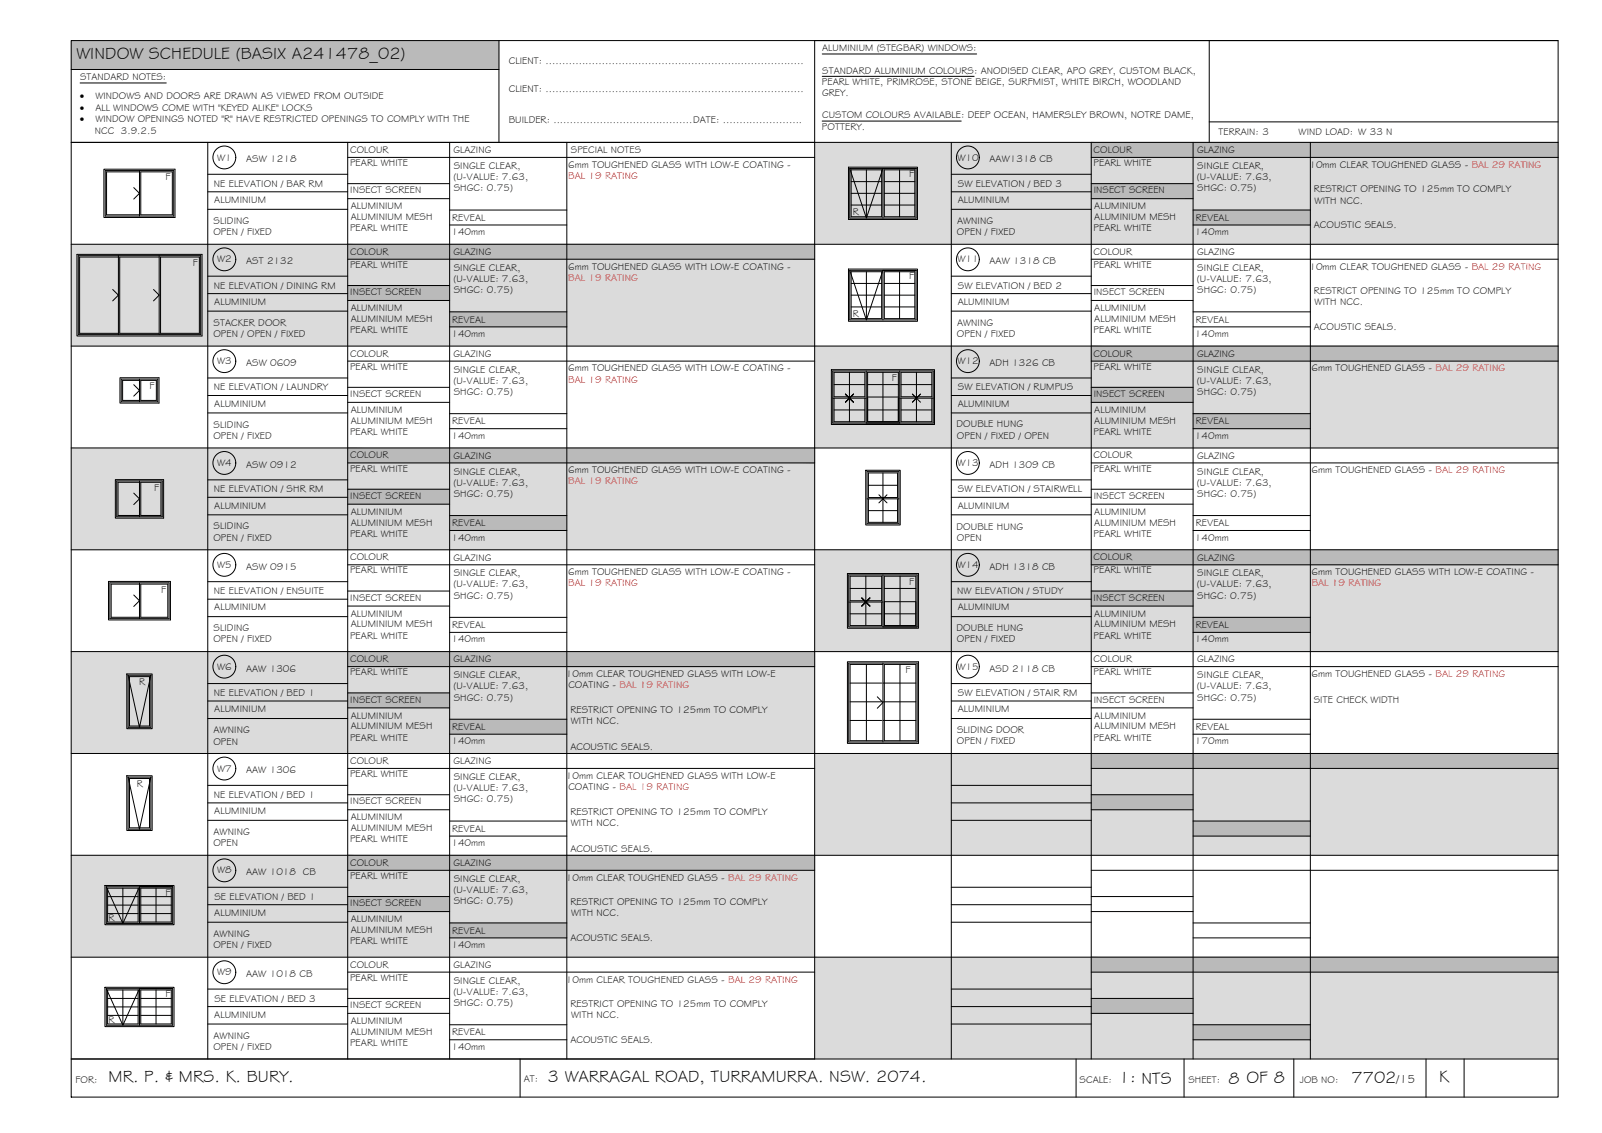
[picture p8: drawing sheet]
<svg xmlns="http://www.w3.org/2000/svg" width="420mm" height="297mm" viewBox="0 0 420 297" stroke-linecap="round" stroke-linejoin="round" font-family="sans-serif">
<!-- layer: WINDOW SCHEDULE HATCH -->
<g fill="#dbdbdb" stroke="#dbdbdb" stroke-width=".26">
<path d="M213.7 37.3l195 26.7v-26.7zM213.7 37.3l195 26.7h-195z"/>
<path d="M18.7 64l195 26.7v-26.7zM18.7 64l195 26.7h-195z"/>
<path d="M213.7 90.7l195 26.7v-26.7zM213.7 90.7l195 26.7h-195z"/>
<path d="M18.7 117.4l195 26.7v-26.7zM18.7 117.4l195 26.7h-195z"/>
<path d="M213.7 144.1l195 26.7v-26.7zM213.7 144.1l195 26.7h-195z"/>
<path d="M18.7 170.8l195 26.7v-26.7zM18.7 170.8l195 26.7h-195z"/>
<path d="M213.7 197.5l195 26.7v-26.7zM213.7 197.5l195 26.7h-195z"/>
<path d="M18.7 224.2l195 26.7v-26.7zM18.7 224.2l195 26.7h-195z"/>
<path d="M213.7 250.9l195 26.7v-26.7zM213.7 250.9l195 26.7h-195z"/>
</g>
<g fill="#bababa" stroke="#bababa" stroke-width=".26">
<path d="M18.7 10.6l112.2 7.6v-7.6zM18.7 10.6l112.2 7.6h-112.2z"/>
<path d="M286.2 37.3l122.5 4v-4zM286.2 37.3l122.5 4h-122.5z"/>
<path d="M286.2 48.1l26.7 4v-4zM286.2 48.1l26.7 4h-26.7z"/>
<path d="M312.9 55.1l30.8 3.9v-3.9zM312.9 55.1l30.8 3.9h-30.8z"/>
<path d="M91.2 64l122.5 4v-4zM91.2 64l122.5 4h-122.5z"/>
<path d="M91.2 74.9l26.7 3.9v-3.9zM91.2 74.9l26.7 3.9h-26.7z"/>
<path d="M117.9 81.8l30.8 3.9v-3.9zM117.9 81.8l30.8 3.9h-30.8z"/>
<path d="M286.2 90.7l122.5 4v-4zM286.2 90.7l122.5 4h-122.5z"/>
<path d="M286.2 101.6l26.7 3.9v-3.9zM286.2 101.6l26.7 3.9h-26.7z"/>
<path d="M312.9 108.5l30.8 3.9v-3.9zM312.9 108.5l30.8 3.9h-30.8z"/>
<path d="M91.2 117.4l122.5 4v-4zM91.2 117.4l122.5 4h-122.5z"/>
<path d="M91.2 128.3l26.7 3.9v-3.9zM91.2 128.3l26.7 3.9h-26.7z"/>
<path d="M117.9 135.2l30.8 3.9v-3.9zM117.9 135.2l30.8 3.9h-30.8z"/>
<path d="M286.2 144.1l122.5 4v-4zM286.2 144.1l122.5 4h-122.5z"/>
<path d="M286.2 155l26.7 3.9v-3.9zM286.2 155l26.7 3.9h-26.7z"/>
<path d="M312.9 161.9l30.8 3.9v-3.9zM312.9 161.9l30.8 3.9h-30.8z"/>
<path d="M91.2 170.8l122.5 4v-4zM91.2 170.8l122.5 4h-122.5z"/>
<path d="M91.2 181.6l26.7 4v-4zM91.2 181.6l26.7 4h-26.7z"/>
<path d="M117.9 188.6l30.8 3.9v-3.9zM117.9 188.6l30.8 3.9h-30.8z"/>
<path d="M286.2 197.5l122.5 4v-4zM286.2 197.5l122.5 4h-122.5z"/>
<path d="M286.2 208.4l26.7 3.9v-3.9zM286.2 208.4l26.7 3.9h-26.7z"/>
<path d="M312.9 215.3l30.8 3.9v-3.9zM312.9 215.3l30.8 3.9h-30.8z"/>
<path d="M91.2 224.2l122.5 4v-4zM91.2 224.2l122.5 4h-122.5z"/>
<path d="M91.2 235l26.7 4v-4zM91.2 235l26.7 4h-26.7z"/>
<path d="M117.9 242l30.8 3.9v-3.9zM117.9 242l30.8 3.9h-30.8z"/>
<path d="M286.2 250.9l122.5 4v-4zM286.2 250.9l122.5 4h-122.5z"/>
<path d="M286.2 261.8l26.7 3.9v-3.9zM286.2 261.8l26.7 3.9h-26.7z"/>
<path d="M312.9 268.7l30.8 3.9v-3.9zM312.9 268.7l30.8 3.9h-30.8z"/>
</g>
<!-- layer: BORDER -->
<g fill="none" stroke="#000" stroke-width=".26">
<path d="M18.7 10.6h390v277h-390zM18.7 18.2h112.2M130.9 10.6v26.7M317.1 10.6v26.7M408.7 10.6h-195v267M18.7 37.3h390M54.5 37.3v240.3M91.2 37.3v240.3M117.9 37.3v240.3M148.7 37.3v240.3M249.5 37.3v240.3M286.2 37.3v240.3"/>
<path d="M312.9 37.3v240.3M317.1 32h91.6M343.7 37.3v240.3M54.5 45.7h36.7M54.5 50.3h36.7M54.5 54.9h36.7M91.2 41.3h122.5M91.2 48.1h26.7M91.2 52.1h26.7M117.9 55.1h30.8M117.9 59h30.8M249.5 45.7h36.7"/>
<path d="M249.5 50.3h36.7M249.5 54.9h36.7M286.2 41.3h122.5M286.2 48.1h26.7M286.2 52.1h26.7M312.9 55.1h30.8M312.9 59h30.8M18.7 64h390M54.5 72.4h36.7M54.5 77h36.7M91.2 68h122.5M91.2 74.9h26.7"/>
<path d="M91.2 78.8h26.7M249.5 72.4h36.7M249.5 77h36.7M286.2 68h122.5M286.2 74.9h26.7M286.2 78.8h26.7M18.7 90.7h390M54.5 81.6h36.7M54.5 99.1h36.7M91.2 94.7h122.5M117.9 81.8h30.8M117.9 85.7h30.8"/>
<path d="M249.5 81.6h36.7M249.5 99.1h36.7M286.2 94.7h122.5M312.9 81.8h30.8M312.9 85.7h30.8M18.7 117.4h390M54.5 103.7h36.7M54.5 108.3h36.7M91.2 101.6h26.7M91.2 105.5h26.7M117.9 108.5h30.8M117.9 112.4h30.8"/>
<path d="M249.5 103.7h36.7M249.5 108.3h36.7M286.2 101.6h26.7M286.2 105.5h26.7M312.9 108.5h30.8M312.9 112.4h30.8M54.5 125.8h36.7M54.5 130.4h36.7M54.5 135h36.7M91.2 121.4h122.5M91.2 128.3h26.7M91.2 132.2h26.7"/>
<path d="M117.9 135.2h30.8M117.9 139.1h30.8M249.5 125.8h36.7M249.5 130.4h36.7M249.5 135h36.7M286.2 121.4h122.5M286.2 128.3h26.7M286.2 132.2h26.7M312.9 135.2h30.8M312.9 139.1h30.8M18.7 144.1h390M54.5 152.5h36.7"/>
<path d="M54.5 157.1h36.7M91.2 148.1h122.5M91.2 155h26.7M91.2 158.9h26.7M249.5 152.5h36.7M249.5 157.1h36.7M286.2 148.1h122.5M286.2 155h26.7M286.2 158.9h26.7M18.7 170.8h390M54.5 161.7h36.7M54.5 179.2h36.7"/>
<path d="M91.2 174.8h122.5M117.9 161.9h30.8M117.9 165.8h30.8M249.5 161.7h36.7M249.5 179.2h36.7M286.2 174.8h122.5M312.9 161.9h30.8M312.9 165.8h30.8M18.7 197.5h390M54.5 183.8h36.7M54.5 188.4h36.7M91.2 181.7h26.7"/>
<path d="M91.2 185.6h26.7M117.9 188.6h30.8M117.9 192.5h30.8M249.5 183.8h36.7M249.5 188.4h36.7M286.2 181.7h26.7M286.2 185.6h26.7M312.9 188.6h30.8M312.9 192.5h30.8M54.5 205.9h36.7M54.5 210.5h36.7M54.5 215.1h36.7"/>
<path d="M91.2 201.5h122.5M91.2 208.4h26.7M91.2 212.3h26.7M117.9 215.3h30.8M117.9 219.2h30.8M249.5 205.9h36.7M249.5 210.5h36.7M249.5 215.1h36.7M286.2 201.5h122.5M286.2 208.4h26.7M286.2 212.3h26.7M312.9 215.3h30.8"/>
<path d="M312.9 219.2h30.8M18.7 224.2h390M54.5 232.6h36.7M54.5 237.2h36.7M91.2 228.2h122.5M91.2 235h26.7M91.2 239h26.7M249.5 232.6h36.7M249.5 237.2h36.7M286.2 228.2h122.5M286.2 235h26.7M286.2 239h26.7"/>
<path d="M18.7 250.9h390M54.5 241.8h36.7M54.5 259.3h36.7M91.2 254.9h122.5M117.9 242h30.8M117.9 245.9h30.8M249.5 241.8h36.7M249.5 259.3h36.7M286.2 254.9h122.5M312.9 242h30.8M312.9 245.9h30.8M18.7 277.6h390"/>
<path d="M54.5 263.9h36.7M54.5 268.5h36.7M91.2 261.8h26.7M91.2 265.7h26.7M117.9 268.7h30.8M117.9 272.6h30.8M136.4 277.6v10M249.5 263.9h36.7M249.5 268.5h36.7M282.2 277.6v10M286.2 261.8h26.7M286.2 265.7h26.7"/>
<path d="M310.5 277.6v10M312.9 268.7h30.8M312.9 272.6h30.8M339.3 277.6v10M374 277.6v10M384 277.6v10"/>
</g>
<!-- layer: TEXT -->
<path d="M215.7 14.2h40.4M21 21.8h22.6M215.6 31.7h36.5M215.7 20h39.8" fill="none" stroke="#000" stroke-width=".26"/>
<!-- layer: WINDOWS -->
<g fill="none" stroke="#000" stroke-width=".26">
<path d="M27.6 44.7h18v12h-18zM35.1 49.2l1.5 1.5-1.5 1.5M36.6 45.1h-8.7v11.2h8.7M36.6 44.7v12M36.9 45.1h8.3v11.2h-8.3zM222.9 44.2h17.4h-8.7M222.9 44.2l4.3 13 4.4-13M222.9 44.2v13h17.4v-13M223.2 50.7h8M223.2 53.8h8M223.2 47.6h8M223.2 44.5h8v12.3h-8z"/>
<path d="M227.2 44.5v12.3M231.6 44.2v13M231.9 44.5h8v12.3h-8zM231.9 50.7h8M231.9 53.8h8M231.9 47.6h8M235.9 44.5v12.3M20.5 67h32.1v20.7h-32.1zM29.6 75.9l1.5 1.5-1.5 1.5M31.1 67.4h-10.2v20h10.2M31.1 67v20.7M40.3 75.9l1.4 1.5-1.4 1.5"/>
<path d="M41.7 67.4h-10.3v20h10.3M41.7 67v20.7M42.1 67.4h10.2v20h-10.2zM222.9 70.9h17.4h-8.7M222.9 70.9l4.3 13 4.4-13M222.9 70.9v13h17.4v-13M223.2 71.2h8v12.3h-8zM223.2 77.4h8M223.2 74.3h8M227.2 71.2v12.3M231.6 70.9v13M231.9 71.2h8v12.3h-8z"/>
<path d="M231.9 77.4h8M231.9 74.3h8M235.9 71.2v12.3M31.8 99.4h9.6v5.9h-9.6zM36.6 99.4v5.9M36.6 99.7h-4.4v5.3h4.4M36.9 99.7h4.1v5.3h-4.1zM218.4 97.3h26.4v13.6h-26.4zM218.7 97.6h8.1v6.4h-8.1zM222.8 97.6v6.4M223.2 80.5h8M227.2 97.3v13.6"/>
<path d="M227.5 97.6h8.1v13h-8.1zM231.6 97.6v13M231.9 80.5h8M236 97.3v13.6M236.3 97.6h8.1v6.4h-8.1zM240.4 97.6v6.4M35.1 100.9l1.5 1.5-1.5 1.5M218.4 104.4h8.8M218.7 104.4v6.2h8.1v-6.2M218.7 100.8h8.1M218.7 107.5h8.1M221.7 103.3l2.1 2.1"/>
<path d="M222.8 104.4v6.2M223.8 103.3l-2.1 2.1M227.5 104.4v6.2h8.1v-6.2M227.5 100.8h8.1M227.5 107.5h8.1M227.5 104.1h8.1M236 104.4h8.8M236.3 104.4v6.2h8.1v-6.2M236.3 100.8h8.1M236.3 107.5h8.1M239.3 103.3l2.1 2.1M240.4 104.4v6.2"/>
<path d="M241.4 103.3l-2.1 2.1M30.6 126.1h12v9.4h-12zM35.1 129.3l1.5 1.5-1.5 1.5M36.6 126.1v9.4M36.6 126.4h-5.6v8.7h5.6M36.9 126.4h5.3v8.7h-5.3zM227.4 123.6h8.4v13.7h-8.4zM227.4 130.8h8.4M227.8 124h7.6v6.4h-7.6zM227.8 130.8v6.1h7.6v-6.1M227.8 133.9h7.6M227.8 127.2h7.6"/>
<path d="M230.5 129.7l1.1 1.1 1-1.1M230.5 131.8l1.1-1 1 1M231.6 124v6.4M231.6 130.8v6.1M28.8 152.8h15.6v9.4h-15.6zM35.1 156l1.5 1.5-1.5 1.5M36.6 152.8v9.4M36.6 153.1h-7.4v8.7h7.4M36.9 153.1h7.1v8.7h-7.1zM222.6 150.7h17.9v13.7h-17.9zM222.6 157.8h9M223 157.8v6.2h8.2v-6.2"/>
<path d="M223 151.1h8.2v6.4h-8.2zM223 154.3h8.2M226 156.8l2.1 2.1M227.1 151.1v6.4M227.1 157.8v6.2M228.1 156.8l-2.1 2.1 2.1-2.1M228.1 156.8l-2.1 2.1M231.6 150.7v13.7h8.9M231.9 157.8v6.2v-12.9h8.3v12.9h-8.3h8.3v-6.2M231.9 154.3h8.3M231.9 157.7h8.3M236.1 151.1v12.9"/>
<path d="M33.6 177l3 13.7 3-13.7M33.6 177h6M33.6 177v13.7h6v-13.7M34 177.4h5.2v12.9h-5.2zM222.6 173.8h17.9v20.7h-17.9zM223 160.9h8.2M223 179.1h8.2M227.2 174.2v20M231.6 174.2h-8.6v20h8.6M231.6 173.8v20.7M231.6 179.1h8.6M231.9 174.2h8.3v20h-8.3z"/>
<path d="M231.9 160.9h8.3M236 174.2v20M223 184h8.2M223 188.9h8.2M230.1 182.7l1.5 1.5-1.5 1.5M231.6 184h8.6M231.6 188.9h8.6M33.6 203.7l3 13.7 3-13.7M33.6 203.7v13.7h6v-13.7M33.6 203.7h6M34 204.1h5.2v12.9h-5.2zM27.9 232.5h17.4h-8.7"/>
<path d="M27.9 232.5l4.3 9.6 4.4-9.6M27.9 232.5v9.6h17.4v-9.6M28.2 232.8h8v8.9h-8zM28.2 237.3h8M28.2 239.5h8M28.2 235.1h8M32.2 232.8v8.9M36.6 232.5v9.6M36.9 232.8h8v8.9h-8zM36.9 237.3h8M36.9 239.5h8M36.9 235.1h8"/>
<path d="M40.9 232.8v8.9M27.9 259.2h17.4h-8.7M27.9 259.2l4.3 9.6 4.4-9.6M27.9 259.2v9.6h17.4v-9.6M28.2 259.5h8v8.9h-8zM32.2 259.5v8.9M36.6 259.2v9.6M36.9 259.5h8v8.9h-8zM40.9 259.5v8.9M28.2 264h8M28.2 266.2h8M28.2 261.8h8"/>
<path d="M36.9 264h8M36.9 266.2h8M36.9 261.8h8"/>
<circle cx="58.8" cy="41.3" r="3"/>
<circle cx="253.8" cy="41.3" r="3"/>
<circle cx="58.8" cy="68" r="3"/>
<circle cx="253.8" cy="68" r="3"/>
<circle cx="58.8" cy="94.7" r="3"/>
<circle cx="253.8" cy="94.7" r="3"/>
<circle cx="58.8" cy="121.4" r="3"/>
<circle cx="253.8" cy="121.4" r="3"/>
<circle cx="58.8" cy="148.1" r="3"/>
<circle cx="253.8" cy="148.1" r="3"/>
<circle cx="58.8" cy="174.8" r="3"/>
<circle cx="253.8" cy="174.8" r="3"/>
<circle cx="58.8" cy="201.5" r="3"/>
<circle cx="58.8" cy="228.2" r="3"/>
<circle cx="58.8" cy="254.9" r="3"/>
</g>
<!-- layer: NEWWORK -->
<g fill="none" stroke="#000" stroke-width=".26">
<path d="M27.2 44.4h18.7v12.6h-18.7zM222.5 43.8h18.1v13.7h-18.1zM20.2 66.7h32.8v21.4h-32.8zM222.5 70.5h18.1v13.7h-18.1zM31.5 99h10.2v6.7h-10.2zM218 96.9h27.1v14.4h-27.1zM218 111.3h27.1M30.3 125.7h12.6v10.1h-12.6zM227.1 123.3h9v14.3h-9zM28.5 152.4h16.2v10.1h-16.2zM222.3 150.4h18.6v14.3h-18.6zM33.3 176.7h6.6v14.3h-6.6z"/>
<path d="M222.3 173.5h18.6v21.4h-18.6zM33.3 203.4h6.6v14.3h-6.6zM27.5 232.1h18.1v10.3h-18.1zM27.5 258.8h18.1v10.3h-18.1z"/>
</g>
<g font-size="4.5">
<text x="20" y="15.6">WINDOW SCHEDULE (BASIX A241478_02)</text>
<text x="28.5" y="283.7">MR. P. &amp; MRS. K. BURY.</text>
<text x="143.7" y="283.7">3 WARRAGAL ROAD, TURRAMURRA. NSW. 2074.</text>
<text x="293.4" y="284">1: NTS</text>
<text x="322.2" y="284.2">8 OF 8</text>
<text x="354.5" y="283.9">7702</text>
<text x="377.5" y="283.8">K</text>
</g>
<text font-size="3.2" x="366.3" y="283.9">/15</text>
<g font-size="2.6">
<text x="133.4" y="16.9">CLIENT: ..............................................................................</text>
<text x="215.7" y="13.5">ALUMINIUM (STEGBAR) WINDOWS:</text>
<text x="21" y="21.1">STANDARD NOTES:</text>
<text x="215.6" y="22.2">PEARL WHITE, PRIMROSE, STONE BEIGE, SURFMIST, WHITE BIRCH, WOODLAND</text>
<text x="215.7" y="19.3">STANDARD ALUMINIUM COLOURS: ANODISED CLEAR, APO GREY, CUSTOM BLACK,</text>
<text x="21" y="26.1">·</text>
<text x="21" y="29.1">·</text>
<text x="25" y="29.1">ALL WINDOWS COME WITH &quot;KEYED ALIKE&quot; LOCKS</text>
<text x="25" y="26.1">WINDOWS AND DOORS ARE DRAWN AS VIEWED FROM OUTSIDE</text>
<text x="133.4" y="24">CLIENT: ..............................................................................</text>
<text x="215.6" y="25.2">GREY.</text>
<text x="21" y="32.1">·</text>
<text x="24.9" y="35.1">NCC 3.9.2.5</text>
<text x="25" y="32.1">WINDOW OPENINGS NOTED &quot;R&quot; HAVE RESTRICTED OPENINGS TO COMPLY WITH THE</text>
<text x="133.4" y="32.3">BUILDER: ..........................................DATE: ........................</text>
<text x="215.6" y="34">POTTERY.</text>
<text x="215.6" y="31">CUSTOM COLOURS AVAILABLE: DEEP OCEAN, HAMERSLEY BROWN, NOTRE DAME,</text>
<text x="319.6" y="35.4">TERRAIN: 3</text>
<text x="340.6" y="35.4">WIND LOAD: W 33 N</text>
<text x="91.8" y="40.1">COLOUR</text>
<text x="119" y="40.1">GLAZING</text>
<text x="149.7" y="40.1">SPECIAL NOTES</text>
<text x="286.8" y="40.1">COLOUR</text>
<text x="314" y="40.1">GLAZING</text>
<text x="43.4" y="47.3">F</text>
<text x="57" y="42.1">W1</text>
<text x="64.5" y="42.6">ASW 1218</text>
<text x="91.8" y="43.5">PEARL WHITE</text>
<text x="118.9" y="47.2">(U-VALUE: 7.63,</text>
<text x="119" y="44.3">SINGLE CLEAR,</text>
<text x="149" y="44">6mm TOUGHENED GLASS WITH LOW-E COATING -</text>
<text x="238.4" y="46.5">F</text>
<text x="251.1" y="42.1">W10</text>
<text x="259.5" y="42.6">AAW1318 CB</text>
<text x="286.8" y="43.5">PEARL WHITE</text>
<text x="313.9" y="47.2">(U-VALUE: 7.63,</text>
<text x="314" y="44.3">SINGLE CLEAR,</text>
<text x="343.4" y="44">10mm CLEAR TOUGHENED GLASS - BAL 29 RATING</text>
<text x="56.1" y="49">NE ELEVATION / BAR RM</text>
<text x="56.2" y="53.2">ALUMINIUM</text>
<text x="91.8" y="50.7">INSECT SCREEN</text>
<text x="119" y="50.2">SHGC: 0.75)</text>
<text x="251.2" y="49">SW ELEVATION / BED 3</text>
<text x="251.2" y="53.2">ALUMINIUM</text>
<text x="286.9" y="50.7">INSECT SCREEN</text>
<text x="314" y="50.2">SHGC: 0.75)</text>
<text x="344.6" y="50.4">RESTRICT OPENING TO 125mm TO COMPLY</text>
<text x="344.8" y="53.4">WITH NCC.</text>
<text x="56" y="58.7">SLIDING</text>
<text x="92" y="54.9">ALUMINIUM</text>
<text x="92" y="57.7">ALUMINIUM MESH</text>
<text x="118.6" y="57.9">REVEAL</text>
<text x="223.7" y="56.3">R</text>
<text x="251" y="58.7">AWNING</text>
<text x="287" y="54.9">ALUMINIUM</text>
<text x="287" y="57.7">ALUMINIUM MESH</text>
<text x="313.6" y="57.9">REVEAL</text>
<text x="344.6" y="59.9">ACOUSTIC SEALS.</text>
<text x="56" y="61.6">OPEN / FIXED</text>
<text x="91.8" y="60.7">PEARL WHITE</text>
<text x="118.4" y="61.7">140mm</text>
<text x="251" y="61.6">OPEN / FIXED</text>
<text x="286.8" y="60.7">PEARL WHITE</text>
<text x="313.4" y="61.7">140mm</text>
<text x="50.5" y="69.6">F</text>
<text x="57" y="68.8">W2</text>
<text x="64.5" y="69.3">AST 2132</text>
<text x="91.8" y="70.2">PEARL WHITE</text>
<text x="91.8" y="66.8">COLOUR</text>
<text x="119" y="66.9">GLAZING</text>
<text x="119" y="71">SINGLE CLEAR,</text>
<text x="149" y="70.7">6mm TOUGHENED GLASS WITH LOW-E COATING -</text>
<text x="251.1" y="68.8">W11</text>
<text x="259.5" y="69.3">AAW 1318 CB</text>
<text x="286.8" y="70.2">PEARL WHITE</text>
<text x="286.8" y="66.8">COLOUR</text>
<text x="314" y="66.9">GLAZING</text>
<text x="314" y="71">SINGLE CLEAR,</text>
<text x="343.4" y="70.7">10mm CLEAR TOUGHENED GLASS - BAL 29 RATING</text>
<text x="56.1" y="75.7">NE ELEVATION / DINING RM</text>
<text x="91.8" y="77.4">INSECT SCREEN</text>
<text x="118.9" y="73.9">(U-VALUE: 7.63,</text>
<text x="119" y="76.9">SHGC: 0.75)</text>
<text x="238.4" y="73.2">F</text>
<text x="251.2" y="75.7">SW ELEVATION / BED 2</text>
<text x="286.9" y="77.4">INSECT SCREEN</text>
<text x="313.9" y="73.9">(U-VALUE: 7.63,</text>
<text x="314" y="76.9">SHGC: 0.75)</text>
<text x="344.6" y="77.1">RESTRICT OPENING TO 125mm TO COMPLY</text>
<text x="56.2" y="79.9">ALUMINIUM</text>
<text x="92" y="81.6">ALUMINIUM</text>
<text x="223.7" y="83">R</text>
<text x="251.2" y="79.9">ALUMINIUM</text>
<text x="287" y="81.6">ALUMINIUM</text>
<text x="344.8" y="80.1">WITH NCC.</text>
<text x="56" y="88.3">OPEN / OPEN / FIXED</text>
<text x="56" y="85.4">STACKER DOOR</text>
<text x="91.8" y="87.4">PEARL WHITE</text>
<text x="92" y="84.4">ALUMINIUM MESH</text>
<text x="118.4" y="88.3">140mm</text>
<text x="118.6" y="84.6">REVEAL</text>
<text x="251" y="88.3">OPEN / FIXED</text>
<text x="251" y="85.4">AWNING</text>
<text x="286.8" y="87.4">PEARL WHITE</text>
<text x="287" y="84.4">ALUMINIUM MESH</text>
<text x="313.4" y="88.3">140mm</text>
<text x="313.6" y="84.6">REVEAL</text>
<text x="344.6" y="86.6">ACOUSTIC SEALS.</text>
<text x="57" y="95.5">W3</text>
<text x="64.5" y="96">ASW 0609</text>
<text x="91.8" y="93.5">COLOUR</text>
<text x="119" y="93.5">GLAZING</text>
<text x="251.1" y="95.5">W12</text>
<text x="259.5" y="95.9">ADH 1326 CB</text>
<text x="286.8" y="93.5">COLOUR</text>
<text x="314" y="93.5">GLAZING</text>
<text x="39.3" y="102">F</text>
<text x="91.8" y="96.9">PEARL WHITE</text>
<text x="118.9" y="100.6">(U-VALUE: 7.63,</text>
<text x="119" y="97.7">SINGLE CLEAR,</text>
<text x="149" y="97.4">6mm TOUGHENED GLASS WITH LOW-E COATING -</text>
<text x="233.9" y="99.9">F</text>
<text x="286.8" y="96.9">PEARL WHITE</text>
<text x="313.9" y="100.6">(U-VALUE: 7.63,</text>
<text x="314" y="97.7">SINGLE CLEAR,</text>
<text x="344" y="97.4">6mm TOUGHENED GLASS - BAL 29 RATING</text>
<text x="56.1" y="102.4">NE ELEVATION / LAUNDRY</text>
<text x="56.2" y="106.7">ALUMINIUM</text>
<text x="91.8" y="104.1">INSECT SCREEN</text>
<text x="119" y="103.6">SHGC: 0.75)</text>
<text x="251.2" y="102.4">SW ELEVATION / RUMPUS</text>
<text x="251.2" y="106.7">ALUMINIUM</text>
<text x="286.9" y="104.1">INSECT SCREEN</text>
<text x="314" y="103.6">SHGC: 0.75)</text>
<text x="56" y="112.1">SLIDING</text>
<text x="92" y="108.3">ALUMINIUM</text>
<text x="92" y="111.1">ALUMINIUM MESH</text>
<text x="118.6" y="111.3">REVEAL</text>
<text x="250.9" y="112.1">DOUBLE HUNG</text>
<text x="287" y="108.3">ALUMINIUM</text>
<text x="287" y="111.1">ALUMINIUM MESH</text>
<text x="313.6" y="111.3">REVEAL</text>
<text x="56" y="115">OPEN / FIXED</text>
<text x="91.8" y="114.1">PEARL WHITE</text>
<text x="118.4" y="115">140mm</text>
<text x="251" y="115">OPEN / FIXED / OPEN</text>
<text x="286.8" y="114.1">PEARL WHITE</text>
<text x="313.4" y="115">140mm</text>
<text x="57" y="122.2">W4</text>
<text x="64.5" y="122.7">ASW 0912</text>
<text x="91.8" y="123.6">PEARL WHITE</text>
<text x="91.8" y="120.2">COLOUR</text>
<text x="119" y="120.3">GLAZING</text>
<text x="119" y="124.4">SINGLE CLEAR,</text>
<text x="149" y="124.1">6mm TOUGHENED GLASS WITH LOW-E COATING -</text>
<text x="251.1" y="122.2">W13</text>
<text x="259.5" y="122.7">ADH 1309 CB</text>
<text x="286.8" y="123.6">PEARL WHITE</text>
<text x="286.8" y="120.2">COLOUR</text>
<text x="314" y="120.3">GLAZING</text>
<text x="314" y="124.4">SINGLE CLEAR,</text>
<text x="344" y="124.1">6mm TOUGHENED GLASS - BAL 29 RATING</text>
<text x="40.5" y="128.7">F</text>
<text x="56.1" y="129.1">NE ELEVATION / SHR RM</text>
<text x="91.8" y="130.8">INSECT SCREEN</text>
<text x="118.9" y="127.3">(U-VALUE: 7.63,</text>
<text x="119" y="130.3">SHGC: 0.75)</text>
<text x="251.2" y="129.1">SW ELEVATION / STAIRWELL</text>
<text x="286.9" y="130.8">INSECT SCREEN</text>
<text x="313.9" y="127.3">(U-VALUE: 7.63,</text>
<text x="314" y="130.3">SHGC: 0.75)</text>
<text x="56.2" y="133.3">ALUMINIUM</text>
<text x="92" y="135">ALUMINIUM</text>
<text x="92" y="137.8">ALUMINIUM MESH</text>
<text x="118.6" y="138">REVEAL</text>
<text x="251.2" y="133.3">ALUMINIUM</text>
<text x="287" y="135">ALUMINIUM</text>
<text x="287" y="137.8">ALUMINIUM MESH</text>
<text x="313.6" y="138">REVEAL</text>
<text x="56" y="141.7">OPEN / FIXED</text>
<text x="56" y="138.8">SLIDING</text>
<text x="91.8" y="140.8">PEARL WHITE</text>
<text x="118.4" y="141.7">140mm</text>
<text x="250.9" y="138.9">DOUBLE HUNG</text>
<text x="251" y="141.8">OPEN</text>
<text x="286.8" y="140.8">PEARL WHITE</text>
<text x="313.4" y="141.7">140mm</text>
<text x="57" y="148.9">W5</text>
<text x="64.5" y="149.4">ASW 0915</text>
<text x="91.8" y="146.9">COLOUR</text>
<text x="119" y="147">GLAZING</text>
<text x="251.1" y="148.9">W14</text>
<text x="259.5" y="149.3">ADH 1318 CB</text>
<text x="286.8" y="146.9">COLOUR</text>
<text x="314" y="147">GLAZING</text>
<text x="42.3" y="155.4">F</text>
<text x="56.1" y="155.8">NE ELEVATION / ENSUITE</text>
<text x="91.8" y="150.3">PEARL WHITE</text>
<text x="118.9" y="154">(U-VALUE: 7.63,</text>
<text x="119" y="151.1">SINGLE CLEAR,</text>
<text x="149" y="150.8">6mm TOUGHENED GLASS WITH LOW-E COATING -</text>
<text x="238.4" y="153.3">F</text>
<text x="251.1" y="155.8">NW ELEVATION / STUDY</text>
<text x="286.8" y="150.3">PEARL WHITE</text>
<text x="313.9" y="154">(U-VALUE: 7.63,</text>
<text x="314" y="151.1">SINGLE CLEAR,</text>
<text x="344" y="150.8">6mm TOUGHENED GLASS WITH LOW-E COATING -</text>
<text x="56.2" y="160">ALUMINIUM</text>
<text x="91.8" y="157.5">INSECT SCREEN</text>
<text x="92" y="161.7">ALUMINIUM</text>
<text x="119" y="157">SHGC: 0.75)</text>
<text x="251.2" y="160">ALUMINIUM</text>
<text x="286.8" y="157.5">INSECT SCREEN</text>
<text x="287" y="161.7">ALUMINIUM</text>
<text x="314" y="157">SHGC: 0.75)</text>
<text x="56" y="165.5">SLIDING</text>
<text x="91.8" y="167.5">PEARL WHITE</text>
<text x="92" y="164.5">ALUMINIUM MESH</text>
<text x="118.6" y="164.7">REVEAL</text>
<text x="250.9" y="165.5">DOUBLE HUNG</text>
<text x="286.8" y="167.5">PEARL WHITE</text>
<text x="287" y="164.5">ALUMINIUM MESH</text>
<text x="313.6" y="164.7">REVEAL</text>
<text x="56" y="168.4">OPEN / FIXED</text>
<text x="91.8" y="173.6">COLOUR</text>
<text x="118.4" y="168.4">140mm</text>
<text x="119" y="173.6">GLAZING</text>
<text x="251" y="168.4">OPEN / FIXED</text>
<text x="286.8" y="173.6">COLOUR</text>
<text x="313.4" y="168.4">140mm</text>
<text x="314" y="173.6">GLAZING</text>
<text x="36.5" y="179.6">R</text>
<text x="57" y="175.6">W6</text>
<text x="64.5" y="176.1">AAW 1306</text>
<text x="91.8" y="177">PEARL WHITE</text>
<text x="119" y="177.8">SINGLE CLEAR,</text>
<text x="148.4" y="177.5">10mm CLEAR TOUGHENED GLASS WITH LOW-E</text>
<text x="237.5" y="176.4">F</text>
<text x="251.1" y="175.6">W15</text>
<text x="259.5" y="176.1">ASD 2118 CB</text>
<text x="286.8" y="177">PEARL WHITE</text>
<text x="314" y="177.8">SINGLE CLEAR,</text>
<text x="344" y="177.5">6mm TOUGHENED GLASS - BAL 29 RATING</text>
<text x="56.1" y="182.5">NE ELEVATION / BED 1</text>
<text x="91.8" y="184.2">INSECT SCREEN</text>
<text x="118.9" y="180.7">(U-VALUE: 7.63,</text>
<text x="119" y="183.7">SHGC: 0.75)</text>
<text x="149.1" y="180.4">COATING - BAL 19 RATING</text>
<text x="251.2" y="182.5">SW ELEVATION / STAIR RM</text>
<text x="286.9" y="184.2">INSECT SCREEN</text>
<text x="313.9" y="180.7">(U-VALUE: 7.63,</text>
<text x="314" y="183.7">SHGC: 0.75)</text>
<text x="344.6" y="184.3">SITE CHECK WIDTH</text>
<text x="56.2" y="186.7">ALUMINIUM</text>
<text x="92" y="188.4">ALUMINIUM</text>
<text x="92" y="191.2">ALUMINIUM MESH</text>
<text x="118.6" y="191.4">REVEAL</text>
<text x="149.6" y="186.9">RESTRICT OPENING TO 125mm TO COMPLY</text>
<text x="149.7" y="189.8">WITH NCC.</text>
<text x="251.2" y="186.7">ALUMINIUM</text>
<text x="287" y="188.4">ALUMINIUM</text>
<text x="287" y="191.2">ALUMINIUM MESH</text>
<text x="313.6" y="191.4">REVEAL</text>
<text x="56" y="195.2">OPEN</text>
<text x="56" y="192.3">AWNING</text>
<text x="91.8" y="194.2">PEARL WHITE</text>
<text x="118.4" y="195.1">140mm</text>
<text x="149.6" y="196.6">ACOUSTIC SEALS.</text>
<text x="251" y="195.1">OPEN / FIXED</text>
<text x="251" y="192.2">SLIDING DOOR</text>
<text x="286.8" y="194.2">PEARL WHITE</text>
<text x="313.4" y="195.1">170mm</text>
<text x="57" y="202.3">W7</text>
<text x="64.5" y="202.7">AAW 1306</text>
<text x="91.8" y="203.7">PEARL WHITE</text>
<text x="91.8" y="200.3">COLOUR</text>
<text x="119" y="200.4">GLAZING</text>
<text x="35.9" y="206.3">R</text>
<text x="56.1" y="209.2">NE ELEVATION / BED 1</text>
<text x="118.9" y="207.4">(U-VALUE: 7.63,</text>
<text x="119" y="204.5">SINGLE CLEAR,</text>
<text x="148.4" y="204.2">10mm CLEAR TOUGHENED GLASS WITH LOW-E</text>
<text x="149.1" y="207.1">COATING - BAL 19 RATING</text>
<text x="56.2" y="213.4">ALUMINIUM</text>
<text x="91.8" y="210.9">INSECT SCREEN</text>
<text x="92" y="215.1">ALUMINIUM</text>
<text x="119" y="210.4">SHGC: 0.75)</text>
<text x="149.6" y="213.5">RESTRICT OPENING TO 125mm TO COMPLY</text>
<text x="56" y="221.9">OPEN</text>
<text x="56" y="219">AWNING</text>
<text x="91.8" y="220.9">PEARL WHITE</text>
<text x="92" y="217.9">ALUMINIUM MESH</text>
<text x="118.4" y="221.8">140mm</text>
<text x="118.6" y="218.1">REVEAL</text>
<text x="149.7" y="216.5">WITH NCC.</text>
<text x="91.8" y="227">COLOUR</text>
<text x="119" y="227">GLAZING</text>
<text x="149.6" y="223.3">ACOUSTIC SEALS.</text>
<text x="57" y="229">W8</text>
<text x="64.5" y="229.5">AAW 1018 CB</text>
<text x="91.8" y="230.4">PEARL WHITE</text>
<text x="119" y="231.2">SINGLE CLEAR,</text>
<text x="148.4" y="230.9">10mm CLEAR TOUGHENED GLASS - BAL 29 RATING</text>
<text x="43.4" y="234.8">F</text>
<text x="56.2" y="235.9">SE ELEVATION / BED 1</text>
<text x="91.8" y="237.6">INSECT SCREEN</text>
<text x="118.9" y="234.1">(U-VALUE: 7.63,</text>
<text x="119" y="237.1">SHGC: 0.75)</text>
<text x="149.6" y="237.2">RESTRICT OPENING TO 125mm TO COMPLY</text>
<text x="28.4" y="241.5">R</text>
<text x="56" y="245.6">AWNING</text>
<text x="56.2" y="240.1">ALUMINIUM</text>
<text x="92" y="241.8">ALUMINIUM</text>
<text x="92" y="244.6">ALUMINIUM MESH</text>
<text x="118.6" y="244.8">REVEAL</text>
<text x="149.8" y="240.1">WITH NCC.</text>
<text x="56" y="248.5">OPEN / FIXED</text>
<text x="91.8" y="247.6">PEARL WHITE</text>
<text x="118.4" y="248.5">140mm</text>
<text x="149.6" y="246.8">ACOUSTIC SEALS.</text>
<text x="57" y="255.7">W9</text>
<text x="64.5" y="256.2">AAW 1018 CB</text>
<text x="91.8" y="257.1">PEARL WHITE</text>
<text x="91.8" y="253.7">COLOUR</text>
<text x="119" y="253.8">GLAZING</text>
<text x="119" y="257.9">SINGLE CLEAR,</text>
<text x="148.4" y="257.6">10mm CLEAR TOUGHENED GLASS - BAL 29 RATING</text>
<text x="43.4" y="261.5">F</text>
<text x="56.2" y="262.6">SE ELEVATION / BED 3</text>
<text x="118.9" y="260.8">(U-VALUE: 7.63,</text>
<text x="119" y="263.8">SHGC: 0.75)</text>
<text x="149.6" y="263.9">RESTRICT OPENING TO 125mm TO COMPLY</text>
<text x="28.4" y="268.2">R</text>
<text x="56.2" y="266.8">ALUMINIUM</text>
<text x="91.8" y="264.3">INSECT SCREEN</text>
<text x="92" y="268.5">ALUMINIUM</text>
<text x="149.8" y="266.8">WITH NCC.</text>
<text x="56" y="275.2">OPEN / FIXED</text>
<text x="56" y="272.3">AWNING</text>
<text x="91.8" y="274.3">PEARL WHITE</text>
<text x="92" y="271.3">ALUMINIUM MESH</text>
<text x="118.4" y="275.2">140mm</text>
<text x="118.6" y="271.5">REVEAL</text>
<text x="149.6" y="273.5">ACOUSTIC SEALS.</text>
<text x="19.8" y="283.8">FOR:</text>
<text x="137.4" y="283.7">AT:</text>
<text x="283.1" y="284">SCALE:</text>
<text x="311.7" y="284">SHEET:</text>
<text x="340.9" y="284">JOB NO:</text>
</g>
<g font-size="2.6" fill="#f00">
<text x="149" y="46.9">BAL 19 RATING</text>
<text x="149" y="73.6">BAL 19 RATING</text>
<text x="149" y="100.3">BAL 19 RATING</text>
<text x="149" y="127">BAL 19 RATING</text>
<text x="149" y="153.7">BAL 19 RATING</text>
<text x="344" y="153.7">BAL 19 RATING</text>
</g>
</svg>
